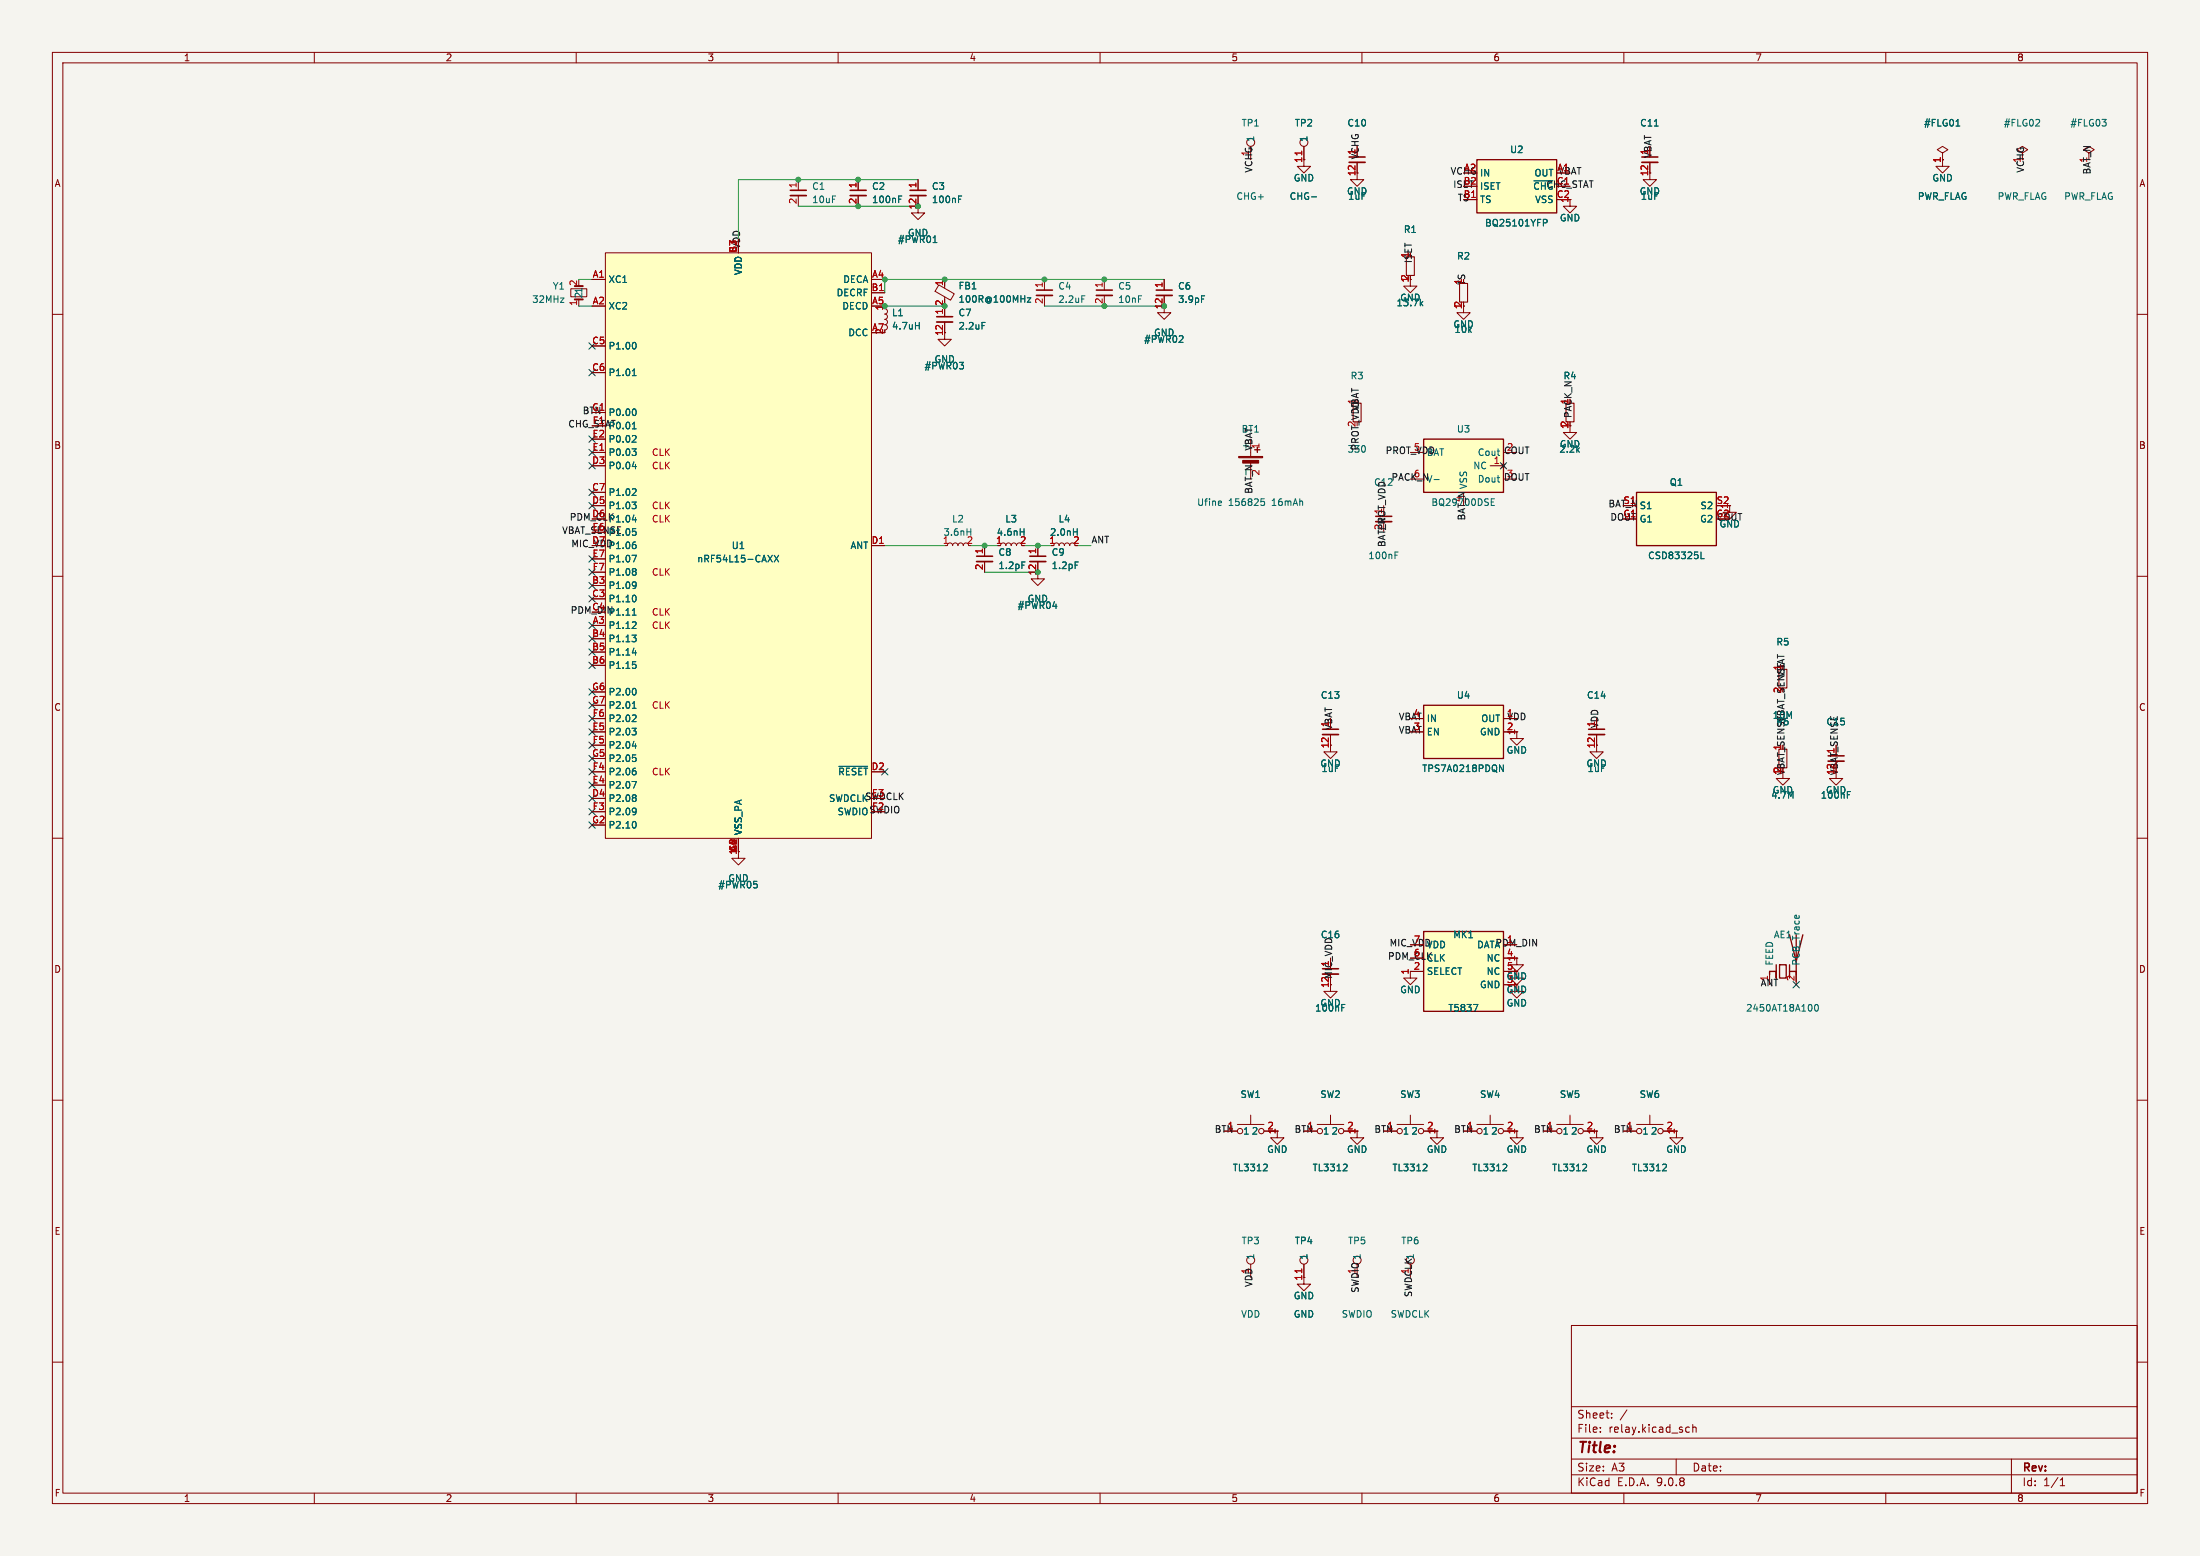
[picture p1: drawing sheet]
<svg xmlns="http://www.w3.org/2000/svg" width="420mm" height="297mm" viewBox="0 0 420 297" stroke-linecap="round" stroke-linejoin="round" font-family="sans-serif">
<path d="M0 0h420v297h-420z" fill="#f5f4ef" stroke="#f5f4ef" stroke-width=".19"/>
<g fill="none" stroke="#840000" stroke-width=".19">
<path d="M10 10h400v277h-400zM12 12h396v273h-396zM60 10v2M110 10v2M160 10v2M210 10v2M260 10v2M310 10v2M360 10v2M10 60h2M408 60h2M10 110h2"/>
<path d="M408 110h2M10 160h2M408 160h2M269.2 185.4v1.3h1.3l-1.3 1.3-1.2-1.3h1.2M289.6 185.4v1.3h1.2l-1.2 1.3-1.3-1.3h1.3M10 210h2M408 210h2M300 253h108v32h-108zM10 260h2M300 278.5h108M300 274.5h108M300 268.5h108"/>
<path d="M305.5 273.2v.2M305.5 272.5v.1M307.7 270.5v.2M307.7 269.8v.1M310.6 269.1l-1.3 1.9M320 278.5v3M321.9 273.3h.6M321.9 272.5h.6M323.2 272.5l.2-.1 .3 .1 .1 .9M323.2 271.9v1.5M384 278.5v6.5M408 260h2"/>
<path d="M60 285v2M110 285v2M160 285v2M210 285v2M260 285v2M300 281.5h108M310 285v2M360 285v2M393.3 283.6h.9M393.3 282.5l.4-.4v1.5"/>
</g>
<path d="M271.8 177.8h15.2v15.2h-15.2z" fill="#ffffc2"/>
<path d="M240 85.3v1.1M271.8 177.8h15.2v15.2h-15.2zM341.6 178.4l1.3 5.1 1.3-5.1M342.9 178.4v8.9M339.1 184.2v2.5v-1.3h-1.3v.7M339.7 184.2h1.3v2.5h-1.3zM341.6 185.4h1.3M341.6 184.2v2.5" fill="none" stroke="#840000" stroke-width=".25"/>
<g fill="none" stroke="#840000" stroke-width=".19">
<path d="M315 31v3.3h1.2l-1.2 1.3-1.3-1.3h1.3M238.8 86.4v.7M238.8 88.1v.8M299.7 81.3v1.3h1.3l-1.3 1.2-1.3-1.2h1.3M330.2 96.5v1.3h1.3l-1.3 1.3-1.3-1.3h1.3M180.8 104.1l.2-.3 .4-.2 .3 .2 .2 .3 .1-.3 .2-.1h.5l.2 .4 .2-.3 .4-.2 .3 .2 .1 .3M188 104.1v2.1M188 107.2v2M191 104.1l.2-.3 .3-.2 .4 .2 .1 .3 .1-.3 .3-.1h.4l.2 .4 .2-.3 .4-.2 .3 .2 .2 .3M198.1 107.2v3.3h1.3l-1.3 1.3-1.3-1.3h1.3M198.1 104.1v2.1M289.6 139.7v1.3h1.2l-1.2 1.2-1.3-1.2h1.3"/>
<path d="M304.8 142.2v1.3h1.3l-1.3 1.3-1.3-1.3h1.3M340.4 147.3v1.3h1.2l-1.2 1.3-1.3-1.3h1.3M350.5 147.3v1.3h1.3l-1.3 1.3-1.3-1.3h1.3M254 185.9v3.3h1.3l-1.3 1.3-1.3-1.3h1.3M269.2 185.4h2.6M287 182.9h2.6v1.3h1.2l-1.2 1.2-1.3-1.2h1.3M289.6 188v1.2h1.2l-1.2 1.3-1.3-1.3h1.3M337.8 185.4v2.6M342.9 185.4v2.6M233.7 215.9h2.5M236.2 214.6h5.1M238.8 212.9v1.7"/>
<path d="M241.3 215.9h2.5v1.3h1.3l-1.3 1.2-1.2-1.2h1.2M248.9 215.9h2.6M251.5 214.6h5M254 212.9v1.7M256.5 215.9h2.6v1.3h1.2l-1.2 1.2-1.3-1.2h1.3M264.2 215.9h2.5M266.7 214.6h5.1M269.2 212.9v1.7M271.8 215.9h2.5v1.3h1.3l-1.3 1.2-1.3-1.2h1.3M279.4 215.9h2.5M281.9 214.6h5.1M284.5 212.9v1.7"/>
<path d="M287 215.9h2.6v1.3h1.2l-1.2 1.2-1.3-1.2h1.3M294.6 215.9h2.6M297.2 214.6h5.1M299.7 212.9v1.7M302.3 215.9h2.5v1.3h1.3l-1.3 1.2-1.3-1.2h1.3M320 215.9v1.3h1.3l-1.3 1.2-1.2-1.2h1.2M238.8 241.3v2.5M248.9 241.3v3.8h1.3l-1.3 1.3-1.3-1.3h1.3"/>
<circle cx="236.7" cy="215.9" r=".51"/>
<circle cx="240.8" cy="215.9" r=".51"/>
<circle cx="252" cy="215.9" r=".51"/>
<circle cx="256" cy="215.9" r=".51"/>
<circle cx="267.2" cy="215.9" r=".51"/>
<circle cx="271.3" cy="215.9" r=".51"/>
<circle cx="282.4" cy="215.9" r=".51"/>
<circle cx="286.5" cy="215.9" r=".51"/>
<circle cx="297.7" cy="215.9" r=".51"/>
<circle cx="301.8" cy="215.9" r=".51"/>
<circle cx="238.8" cy="240.5" r=".76"/>
<circle cx="248.9" cy="240.5" r=".76"/>
</g>
<g fill="none" stroke="#006464" stroke-width=".19">
<path d="M315.8 24.1h.8M233 95.6l.2 .3-.6 .2M233.1 96.4l-.1 .1M240.8 95.2h.6M240.9 95.7h.3l.2 .2-.1 .5-.4 .1M184.6 101.5h.7M185.3 100.9v1.3M194.8 101.5h.7M195.1 107.3h.6M195.5 100.9v1.3M205.2 107.3h.7M352.7 151.7h.4"/>
<path d="M352.7 151.1h.6M342.7 174.7h.2l.2 .6M256.1 191.7h.7M256.1 192.3h.5M281.3 191.7h.8l-.5 1.3M346.6 191.8l.1-.1a.68 .68 0 0 1 .5 .7 .68 .68 0 0 1-.5 .6 .84 .84 0 0 1-.1-1.2zM241.7 222.2l.2 .3v.3l-.8 .7h.8M256.9 222.2l.3 .3-.1 .3-.7 .7h.8M272.2 222.2l.2 .3v.3l-.8 .7h.8M287.4 222.2l.3 .3-.1 .3-.7 .7h.8M302.7 222.2l.2 .3-.1 .3-.7 .7h.8"/>
</g>
<path d="M313.4 30h3.1M186.4 106.2h3.1M196.6 106.2h3M349 144.3h3M252.5 184.9h3" fill="none" stroke="#840000" stroke-width=".3"/>
<path d="M313.4 31h3.1M186.4 107.2h3.1M196.6 107.2h3M349 145.3h3M252.5 185.9h3" fill="none" stroke="#840000" stroke-width=".33"/>
<g fill="#840000" stroke="#840000" stroke-width=".19">
<path d="M236.5 87.1h4.5v.3h-4.5z"/>
<path d="M237.2 87.9h3.1v.5h-3.1z"/>
</g>
<path d="M258.3 77h1.5v3.5h-1.5zM299 77h1.5v3.5h-1.5zM339.6 127.8h1.5v3.5h-1.5z" fill="none" stroke="#840000" stroke-width=".2"/>
<path d="M312.4 94h15.3v10.1h-15.3z" fill="#ffffc2"/>
<path d="M312.4 94h15.3v10.1h-15.3z" fill="none" stroke="#840000" stroke-width=".25"/>
<path d="M229.4 56.5h.6M324.7 106.6h.6" fill="none" stroke="#006464" stroke-width=".19"/>
<path d="M220.7 55.4h3.1" fill="none" stroke="#840000" stroke-width=".3"/>
<path d="M220.7 56.4h3.1" fill="none" stroke="#840000" stroke-width=".33"/>
<path d="M222.2 53.3v2.1M222.2 56.4v2" fill="none" stroke="#840000" stroke-width=".19"/>
<path d="M271.8 83.8h15.2v10.2h-15.2z" fill="#ffffc2"/>
<path d="M271.8 83.8h15.2v10.2h-15.2z" fill="none" stroke="#840000" stroke-width=".25"/>
<path d="M273.8 91.5h.9M284.7 95.8h.4M284.7 96.5h.6M284.7 95.2h.6" fill="none" stroke="#006464" stroke-width=".19"/>
<path d="M284.5 88.9h2.5M286.6 88.5l.8 .8M287.4 88.5l-.8 .8" fill="none" stroke="#840000" stroke-width=".19"/>
<path d="M271.8 134.6h15.2v10.2h-15.2z" fill="#ffffc2"/>
<path d="M271.8 134.6h15.2v10.2h-15.2z" fill="none" stroke="#840000" stroke-width=".25"/>
<g fill="none" stroke="#840000" stroke-width=".19">
<path d="M248.9 27.9v3.9h1.3l-1.3 1.2-1.3-1.2h1.3M259.1 31v3.3h1.2l-1.2 1.3-1.3-1.3h1.3M299.7 38.1v1.3h1.3l-1.3 1.2-1.3-1.2h1.3M370.8 29.2l1.1-.6-1.1-.7-1 .7 1 .6v2.6h1.3l-1.3 1.2-1.2-1.2h1.2M210.8 53.3v2.1M210.8 56.4v2M222.2 58.4v1.3h1.3l-1.3 1.3-1.2-1.3h1.2M269.2 53.3v1.3h1.3l-1.3 1.3-1.2-1.3h1.2M279.4 58.4v1.3h1.3l-1.3 1.3-1.3-1.3h1.3M287 137.2h2.6M287 139.7h2.6M304.8 140.2v2"/>
<path d="M309.9 215.9h2.5M312.4 214.6h5.1M315 212.9v1.7M317.5 215.9h2.5"/>
<circle cx="248.9" cy="27.2" r=".76"/>
<circle cx="312.9" cy="215.9" r=".51"/>
<circle cx="317" cy="215.9" r=".51"/>
</g>
<path d="M250.4 37.6h.9M373.4 24.1h.7M388.6 24.1h.8M389.3 22.9v.4M271.3 57.9l.3 .5M286.3 146l.7 1.3v-1.3M317.9 222.2l.2 .3v.3l-.8 .7h.8" fill="none" stroke="#006464" stroke-width=".19"/>
<path d="M257.6 30h3M209.3 55.4h3M303.3 139.2h3" fill="none" stroke="#840000" stroke-width=".3"/>
<path d="M257.6 31h3M209.3 56.4h3M303.3 140.2h3" fill="none" stroke="#840000" stroke-width=".33"/>
<path d="M268.5 49h1.5v3.6h-1.5zM278.6 54.1h1.6v3.6h-1.6z" fill="none" stroke="#840000" stroke-width=".2"/>
<path d="M281.9 30.5h15.3v10.1h-15.3z" fill="#ffffc2"/>
<path d="M281.9 30.5h15.3v10.1h-15.3z" fill="none" stroke="#840000" stroke-width=".25"/>
<g fill="none" stroke="#840000" stroke-width=".19">
<path d="M152.4 34.3v2M152.4 37.3v2.1M163.8 34.3v2M163.8 37.3v2.1M175.3 37.3v3.3h1.2l-1.2 1.3-1.3-1.3h1.3M175.3 34.3v2M279.4 38.1h2.5M109 55.1h3v1.5h-3zM110.5 57.2v1.2M168.9 58.9l.4 .2 .1 .3-.1 .4-.4 .2 .5 .3-.1 .4-.4 .3 .4 .1 .1 .4-.1 .3-.4 .2 .4 .2 .1 .5-.5 .3M179.2 54.4l3 1.7-.7 1.2-3-1.7zM180.3 53.3v1.3"/>
<path d="M180.3 56.7v.5M180.3 58.4v2.1M199.4 53.3v2.1M199.4 56.4v2M180.3 61.5v3.3h1.3l-1.3 1.2-1.2-1.2h1.2M254 142.2v1.3h1.3l-1.3 1.3-1.3-1.3h1.3"/>
</g>
<path d="M171.6 38h.4M171.6 37.4h.6M183 38h.4M183 37.4h.6M292.8 34.5h3.6M178.1 46.3h.8M196.1 56.8h.7l-.7 .9h.7M206.5 56.5h.6M294.6 41.9h.5l.3 .2-.2 .4h-.6M174.8 62.1h.7M175.5 61.5v1.3M187.5 61.5h.6" fill="none" stroke="#006464" stroke-width=".19"/>
<path d="M150.9 36.3h3M162.3 36.3h3.1M173.7 36.3h3.1M197.9 55.4h3M178.8 60.5h3.1" fill="none" stroke="#840000" stroke-width=".3"/>
<path d="M150.9 37.3h3M162.3 37.3h3.1M173.7 37.3h3.1M197.9 56.4h3M178.8 61.5h3.1" fill="none" stroke="#840000" stroke-width=".33"/>
<path d="M339.6 143h1.5v3.6h-1.5z" fill="none" stroke="#840000" stroke-width=".2"/>
<path d="M109.7 54.6h1.6" fill="none" stroke="#840000" stroke-width=".38"/>
<path d="M115.6 48.3h50.8v111.7h-50.8z" fill="#ffffc2"/>
<g fill="none" stroke="#840000" stroke-width=".19">
<path d="M163.8 34.3v2M163.8 37.3v2.1M175.3 34.3v2M175.3 37.3v2.1M248.9 27.9v2.6M259.1 31v2M279.4 38.1h2.5M315 31v2M113 53.3h2.6M115.6 48.3h50.8v111.7h-50.8zM166.4 55.9h2.5M180.3 53.3v1.3"/>
<path d="M180.3 58.4v2.1M222.2 53.3v2.1M222.2 56.4v2M180.3 61.5v2M113 86.4h2.6M166.4 104.1h2.5M188 104.1v2.1M188 107.2v2M198.1 104.1v2.1M198.1 107.2v2M201.2 104.1l.1-.3 .4-.2 .3 .2 .2 .3 .1-.3 .3-.1h.4l.2 .4 .2-.3 .4-.2 .3 .2 .1 .3M287 137.2h2.6"/>
<path d="M287 139.7h2.6M254 140.2v2M304.8 140.2v2M141 162.6v1.2h1.2l-1.2 1.3-1.3-1.3h1.3M254 185.9v2.1M269.2 185.4h2.6M287 182.9h2.6M233.7 215.9h2.5M241.3 215.9h2.5M248.9 215.9h2.6M256.5 215.9h2.6M264.2 215.9h2.5"/>
<path d="M271.8 215.9h2.5M279.4 215.9h2.5M287 215.9h2.6M294.6 215.9h2.6M302.3 215.9h2.5M309.9 215.9h2.5M317.5 215.9h2.5M248.9 241.3v2.5"/>
</g>
<g fill="none" stroke="#006464" stroke-width=".19">
<path d="M171.6 38h.4M171.6 37.4h.6M183 38h.4M183 37.4h.6M250.4 37.6h.9M292.8 34.5h3.6M315.8 24.1h.8M373.4 24.1h.7M178.1 46.3h.8M196.1 56.8h.7l-.7 .9h.7M229.4 56.5h.6M271.3 57.9l.3 .5"/>
<path d="M294.6 41.9h.5l.3 .2-.2 .4h-.6M120.7 71.7h.7M121 70.6l.1-.2v1.3M121.1 65.3a.79 .79 0 0 1 0 1.3M121.1 78a.79 .79 0 0 1 0 1.3M174.8 62.1h.7M175.5 61.5v1.3M187.5 61.5h.6M120.7 85.7h.7l-.4 .5M120.7 95.8h.7l-.4 .5M120.7 81.9h.7M120.7 89.1h.8"/>
<path d="M120.7 99.2h.8M121 80.8l.1-.2v1.3M121.2 83.1l.2 .3v.3l-.7 .7h.7M121.2 86.2l.2 .2v.3l-.2 .2M121.2 93.3l.2 .2v.3l-.7 .8h.7M121.2 96.3l.2 .3v.3l-.2 .2M121.3 88.6v.9M121.3 98.8v.8M120.7 106h.8l-.5 1.3M120.7 117.4h.7M120.8 100.9h.6M121 116.3l.1-.2v1.3"/>
<path d="M121.1 103.4h.2M121.1 113.6a.79 .79 0 0 1 0 1.3M121.2 101.4l.2 .2v.3l-.2 .3M121.2 103.9l.2 .3v.3l-.2 .2M121.2 108.5l.2 .3-.2 .3 .2 .2v.3l-.2 .2M121.2 111.1l.2 .2a.94 .94 0 0 1-.2 1M121.2 118.7l.2 .2v.3l-.7 .8h.7M121.4 111.6l-.2 .3M146.6 106l.8 1.3M147.4 106l-.8 1.3M147.8 106l.9 1.3M148.7 106l-.9 1.3"/>
<path d="M194.8 101.5h.7M195.1 107.3h.6M195.5 100.9v1.3M204.9 101.5h.7M205.2 107.3h.7M205.6 100.9v1.3M266.3 106h.4M266.3 105.4h.6M324.7 106.6h.6M120.7 121.2h.7l-.4 .5M120.7 139h.7l-.4 .5M120.7 124.6h.8"/>
<path d="M120.7 135.2h.7M120.8 126.3h.6M121 134.1l.1-.2v1.3M121.1 131.4a.79 .79 0 0 1 0 1.3M121.2 121.7l.2 .3v.3l-.2 .2M121.2 126.8l.2 .2v.3l-.2 .3M121.2 136.5l.2 .2v.3l-.7 .7h.7M121.2 139.5l.2 .2v.3l-.2 .3M121.3 124.2v.8M120.7 149.2h.8l-.5 1.2M120.7 142.4h.8M120.8 144.1h.6"/>
<path d="M121.1 146.6h.2M121.1 156.8a.79 .79 0 0 1 0 1.3M121.2 144.6l.2 .2v.3l-.2 .3M121.2 147.1l.2 .3v.3l-.2 .2M121.2 151.7l.2 .3-.2 .3 .2 .2v.2l-.2 .3M121.2 154.2l.2 .3a.94 .94 0 0 1-.2 1M121.3 142v.8M121.4 154.8l-.2 .2M160.1 146.3h5.5M286.3 146l.7 1.3v-1.3M352.7 151.7h.4M352.7 151.1h.6"/>
<path d="M256.1 191.7h.7M256.1 192.3h.5M281.3 191.7h.8l-.5 1.3M241.7 222.2l.2 .3v.3l-.8 .7h.8M256.9 222.2l.3 .3-.1 .3-.7 .7h.8M272.2 222.2l.2 .3v.3l-.8 .7h.8M287.4 222.2l.3 .3-.1 .3-.7 .7h.8M302.7 222.2l.2 .3-.1 .3-.7 .7h.8M317.9 222.2l.2 .3v.3l-.8 .7h.8"/>
</g>
<path d="M262.6 98.6h3.1M252.5 139.2h3" fill="none" stroke="#840000" stroke-width=".3"/>
<path d="M262.6 99.6h3.1M252.5 140.2h3" fill="none" stroke="#840000" stroke-width=".33"/>
<path d="M339.3 130.3v.6M339.3 133.5v.7M339.3 133.9h1.3M339.9 130.5v.4M340.2 134.6v.6M340.6 134.5l-1.3 .4 1.3 .4M340.6 130.3v.6M340.7 132.4v1" fill="none" stroke="#0f0f0f" stroke-width=".19"/>
<path d="M152.4 39.4h22.9M175.3 34.3h-34.3v11.4M110.5 53.3h2.5M110.5 58.4h2.5M168.9 58.4h11.4M199.4 58.4h22.8M222.2 53.3h-53.3v2.6M168.9 104.1h11.4M185.4 104.1h5.1M188 109.2h10.1M195.6 104.1h5.1M205.7 104.1h2.6" fill="none" stroke="#009600" stroke-width=".19"/>
<g fill="none" stroke="#000084" stroke-width=".19">
<path d="M112.4 65.4l1.2 1.2M112.4 70.5l1.2 1.2M113.6 65.4l-1.2 1.2M113.6 70.5l-1.2 1.2M112.4 83.2l1.2 1.2M112.4 95.9l1.2 1.2M112.4 93.4l1.2 1.2M112.4 88.3l1.2 1.2M112.4 85.8l1.2 1.2M113.6 83.2l-1.2 1.2M113.6 95.9l-1.2 1.2M113.6 93.4l-1.2 1.2"/>
<path d="M113.6 88.3l-1.2 1.2M113.6 85.8l-1.2 1.2M286.4 88.3l1.2 1.2M287.6 88.3l-1.2 1.2M112.4 118.8l1.2 1.2M112.4 106.1l1.2 1.2M112.4 108.6l1.2 1.2M112.4 111.2l1.2 1.2M112.4 113.7l1.2 1.2M113.6 118.8l-1.2 1.2M113.6 106.1l-1.2 1.2M113.6 108.6l-1.2 1.2"/>
<path d="M113.6 111.2l-1.2 1.2M113.6 113.7l-1.2 1.2M112.4 131.5l1.2 1.2M112.4 126.4l1.2 1.2M112.4 123.9l1.2 1.2M112.4 121.3l1.2 1.2M112.4 134l1.2 1.2M112.4 136.6l1.2 1.2M112.4 139.1l1.2 1.2M113.6 131.5l-1.2 1.2M113.6 126.4l-1.2 1.2M113.6 123.9l-1.2 1.2"/>
<path d="M113.6 121.3l-1.2 1.2M113.6 134l-1.2 1.2M113.6 136.6l-1.2 1.2M113.6 139.1l-1.2 1.2M112.4 141.6l1.2 1.2M112.4 144.2l1.2 1.2M112.4 146.7l1.2 1.2M112.4 149.3l1.2 1.2M112.4 151.8l1.2 1.2M112.4 154.3l1.2 1.2M112.4 156.9l1.2 1.2M113.6 141.6l-1.2 1.2"/>
<path d="M113.6 144.2l-1.2 1.2M113.6 146.7l-1.2 1.2M113.6 149.3l-1.2 1.2M113.6 151.8l-1.2 1.2M113.6 154.3l-1.2 1.2M113.6 156.9l-1.2 1.2M168.3 146.7l1.2 1.2M169.5 146.7l-1.2 1.2M342.3 187.4l1.2 1.2M343.5 187.4l-1.2 1.2"/>
</g>
<g fill="#009600" stroke="#009600" stroke-width=".19">
<circle cx="180.3" cy="53.3" r=".46"/>
<circle cx="180.3" cy="58.4" r=".46"/>
<circle cx="163.8" cy="34.3" r=".46"/>
<circle cx="163.8" cy="39.4" r=".46"/>
<circle cx="168.9" cy="58.4" r=".46"/>
<circle cx="168.9" cy="53.3" r=".46"/>
<circle cx="175.3" cy="39.4" r=".46"/>
<circle cx="152.4" cy="34.3" r=".46"/>
<circle cx="222.2" cy="58.4" r=".46"/>
<circle cx="210.8" cy="58.4" r=".46"/>
<circle cx="198.1" cy="104.1" r=".46"/>
<circle cx="198.1" cy="109.2" r=".46"/>
<circle cx="188" cy="104.1" r=".46"/>
<circle cx="210.8" cy="53.3" r=".46"/>
<circle cx="199.4" cy="53.3" r=".46"/>
</g>
<text font-size="2.8" fill="#840000" x="301" y="277.9">Title:</text>
<g font-size="2.1" fill="#840000">
<text x="301" y="273.7">File:</text>
<text x="301" y="271">Sheet:</text>
<text x="307.1" y="273.7">relay.kicad_sch</text>
<text x="301" y="281.1">Size:</text>
<text x="307.6" y="281.1">A3</text>
<text x="323" y="281.1">Date:</text>
<text x="386" y="281.3">Rev:</text>
<text x="301" y="283.9">KiCad</text>
<text x="308.7" y="283.9">E.D.A.</text>
<text x="316.3" y="283.9">9.0.8</text>
<text x="386" y="283.9">Id:</text>
<text x="390.1" y="283.9">1/1</text>
</g>
<g font-size="1.8" fill="#840000">
<text x="35" y="11.9">1</text>
<text x="85" y="11.9">2</text>
<text x="135" y="11.9">3</text>
<text x="185" y="11.9">4</text>
<text x="235" y="11.9">5</text>
<text x="285" y="11.9">6</text>
<text x="335" y="11.9">7</text>
<text x="385" y="11.9">8</text>
<text x="10.3" y="35.9">A</text>
<text x="259.6" y="30.5" transform="rotate(-90 259.6 30.5)">VCHG</text>
<text x="297.4" y="33.5">VBAT</text>
<text x="315.5" y="30.2" transform="rotate(-90 315.5 30.2)">VBAT</text>
<text x="408.3" y="35.9">A</text>
<text x="295.1" y="36.1">CHG_STAT</text>
<text x="108.4" y="81.8">CHG_STAT</text>
<text x="10.3" y="85.9">B</text>
<text x="408.2" y="85.9">B</text>
<text x="307" y="97">BAT_N</text>
<text x="10.3" y="135.9">C</text>
<text x="266.9" y="137.7">VBAT</text>
<text x="408.2" y="135.9">C</text>
<text x="254.5" y="139.5" transform="rotate(-90 254.5 139.5)">VBAT</text>
<text x="266.9" y="140.2">VBAT</text>
<text x="305.3" y="139.1" transform="rotate(-90 305.3 139.1)">VDD</text>
<text x="351" y="148.1" transform="rotate(-90 351 148.1)">VBAT_SENSE</text>
<text x="10.3" y="185.9">D</text>
<text x="264.9" y="183.4">PDM_CLK</text>
<text x="265.2" y="180.9">MIC_VDD</text>
<text x="285.4" y="180.9">PDM_DIN</text>
<text x="408.2" y="185.9">D</text>
<text x="254.5" y="186.9" transform="rotate(-90 254.5 186.9)">MIC_VDD</text>
<text x="287.5" y="189.8">GND</text>
<text x="10.3" y="235.9">E</text>
<text x="408.3" y="235.9">E</text>
<text x="10.3" y="285.9">F</text>
<text x="35" y="286.9">1</text>
<text x="85" y="286.9">2</text>
<text x="135" y="286.9">3</text>
<text x="185" y="286.9">4</text>
<text x="235" y="286.9">5</text>
<text x="285" y="286.9">6</text>
<text x="335" y="286.9">7</text>
<text x="385" y="286.9">8</text>
<text x="408.3" y="285.9">F</text>
</g>
<g font-size="1.8" fill="#006464">
<text x="236.9" y="24.3">TP1</text>
<text x="247.1" y="24.3">TP2</text>
<text x="249.8" y="27.2" transform="rotate(-90 249.8 27.2)">1</text>
<text x="257.1" y="24.3">C10</text>
<text x="288.2" y="29.4">U2</text>
<text x="313" y="24.3">C11</text>
<text x="367.2" y="24.3">#FLG01</text>
<text x="382.4" y="24.3">#FLG02</text>
<text x="395.1" y="24.3">#FLG03</text>
<text x="246.9" y="34.8">GND</text>
<text x="282.4" y="33.9">IN</text>
<text x="292.8" y="33.9">OUT</text>
<text x="368.8" y="34.8">GND</text>
<text x="154.9" y="36.4">C1</text>
<text x="154.9" y="39">10uF</text>
<text x="166.4" y="36.4">C2</text>
<text x="166.4" y="39">100nF</text>
<text x="177.8" y="36.4">C3</text>
<text x="177.8" y="39">100nF</text>
<text x="235.9" y="38.3">CHG+</text>
<text x="246.1" y="38.3">CHG-</text>
<text x="257" y="37.4">GND</text>
<text x="257.3" y="38.3">1uF</text>
<text x="282.4" y="36.4">ISET</text>
<text x="282.4" y="39">TS</text>
<text x="292.6" y="36.4">~{CHG}</text>
<text x="293" y="39">VSS</text>
<text x="312.9" y="37.4">GND</text>
<text x="313.1" y="38.3">1uF</text>
<text x="366" y="38.3">PWR_FLAG</text>
<text x="381.3" y="38.3">PWR_FLAG</text>
<text x="394" y="38.3">PWR_FLAG</text>
<text x="171.3" y="46.6">#PWR01</text>
<text x="173.2" y="45.3">GND</text>
<text x="267.9" y="44.7">R1</text>
<text x="283.4" y="43.4">BQ25101YFP</text>
<text x="297.7" y="42.5">GND</text>
<text x="141.8" y="52.6" transform="rotate(-90 141.8 52.6)">VDD</text>
<text x="278.1" y="49.7">R2</text>
<text x="101.5" y="58">32MHz</text>
<text x="105.4" y="55.5">Y1</text>
<text x="111.4" y="57" transform="rotate(-90 111.4 57)">21</text>
<text x="116.1" y="54.2">XC1</text>
<text x="116.1" y="59.3">XC2</text>
<text x="159.6" y="56.7">DECRF</text>
<text x="160.7" y="59.3">DECD</text>
<text x="160.9" y="54.2">DECA</text>
<text x="182.9" y="55.4">FB1</text>
<text x="182.9" y="58">100R@100MHz</text>
<text x="201.9" y="55.5">C4</text>
<text x="201.9" y="58">2.2uF</text>
<text x="213.4" y="55.5">C5</text>
<text x="213.4" y="58">10nF</text>
<text x="224.8" y="55.5">C6</text>
<text x="224.8" y="58">3.9pF</text>
<text x="266.5" y="58.7">13.7k</text>
<text x="267.2" y="57.7">GND</text>
<text x="161.8" y="64.4">DCC</text>
<text x="170.2" y="63.1">4.7uH</text>
<text x="170.2" y="60.6">L1</text>
<text x="182.9" y="60.6">C7</text>
<text x="182.9" y="63.1">2.2uF</text>
<text x="218.3" y="65.6">#PWR02</text>
<text x="220.2" y="64.4">GND</text>
<text x="277.4" y="62.8">GND</text>
<text x="277.6" y="63.7">10k</text>
<text x="116.1" y="66.9">P1.00</text>
<text x="116.1" y="72">P1.01</text>
<text x="176.4" y="70.7">#PWR03</text>
<text x="178.3" y="69.4">GND</text>
<text x="257.7" y="72.6">R3</text>
<text x="298.4" y="72.6">R4</text>
<text x="116.1" y="79.6">P0.00</text>
<text x="116.1" y="82.1">P0.01</text>
<text x="278" y="82.8">U3</text>
<text x="116.1" y="84.7">P0.02</text>
<text x="116.1" y="87.2">P0.03</text>
<text x="116.1" y="89.8">P0.04</text>
<text x="281.2" y="89.8">NC</text>
<text x="282" y="87.2">Cout</text>
<text x="285" y="88.6">1</text>
<text x="297.6" y="86.6">2.2k</text>
<text x="297.7" y="85.6">GND</text>
<text x="116.1" y="94.8">P1.02</text>
<text x="282" y="92.3">Dout</text>
<text x="318.7" y="92.9">Q1</text>
<text x="116.1" y="97.4">P1.03</text>
<text x="116.1" y="99.9">P1.04</text>
<text x="181.7" y="99.9">L2</text>
<text x="191.8" y="99.9">L3</text>
<text x="202" y="99.9">L4</text>
<text x="228.4" y="96.8">Ufine</text>
<text x="234.5" y="96.8">156825</text>
<text x="242.9" y="96.8">16mAh</text>
<text x="273.2" y="96.8">BQ29700DSE</text>
<text x="312.9" y="97.4">S1</text>
<text x="312.9" y="99.9">G1</text>
<text x="324.5" y="99.9">G2</text>
<text x="324.5" y="97.4">S2</text>
<text x="327.6" y="98.8">G2</text>
<text x="328.2" y="100.9">GND</text>
<text x="116.1" y="102.5">P1.05</text>
<text x="116.1" y="105">P1.06</text>
<text x="116.1" y="107.5">P1.07</text>
<text x="133" y="107.5">nRF54L15-CAXX</text>
<text x="139.6" y="105">U1</text>
<text x="162.3" y="105">ANT</text>
<text x="179.9" y="103.9">1</text>
<text x="180" y="102.5">3.6nH</text>
<text x="190.2" y="102.5">4.6nH</text>
<text x="190.5" y="106.3">C8</text>
<text x="200.3" y="102.5">2.0nH</text>
<text x="200.7" y="106.3">C9</text>
<text x="261.1" y="106.9">100nF</text>
<text x="314.5" y="106.9">CSD83325L</text>
<text x="116.1" y="110.1">P1.08</text>
<text x="116.1" y="112.6">P1.09</text>
<text x="190.5" y="108.8">1.2pF</text>
<text x="200.7" y="108.8">1.2pF</text>
<text x="116.1" y="115.2">P1.10</text>
<text x="116.1" y="117.7">P1.11</text>
<text x="194.2" y="116.4">#PWR04</text>
<text x="196.1" y="115.2">GND</text>
<text x="116.1" y="120.2">P1.12</text>
<text x="116.1" y="122.8">P1.13</text>
<text x="116.1" y="125.3">P1.14</text>
<text x="339" y="123.4">R5</text>
<text x="116.1" y="127.9">P1.15</text>
<text x="116.1" y="132.9">P2.00</text>
<text x="116.1" y="135.5">P2.01</text>
<text x="252.1" y="133.6">C13</text>
<text x="278" y="133.6">U4</text>
<text x="302.9" y="133.6">C14</text>
<text x="338.3" y="137.4">10M</text>
<text x="116.1" y="138">P2.02</text>
<text x="116.1" y="140.6">P2.03</text>
<text x="116.1" y="143.1">P2.04</text>
<text x="272.3" y="138">IN</text>
<text x="272.3" y="140.6">EN</text>
<text x="282.4" y="140.6">GND</text>
<text x="282.7" y="138">OUT</text>
<text x="339" y="138.6">R6</text>
<text x="348.6" y="138.6">C15</text>
<text x="116.1" y="145.6">P2.05</text>
<text x="116.1" y="148.2">P2.06</text>
<text x="159.9" y="148.2">~{RESET}</text>
<text x="252" y="146.6">GND</text>
<text x="252.2" y="147.6">1uF</text>
<text x="271.4" y="147.6">TPS7A0218PDQN</text>
<text x="287.5" y="144.1">GND</text>
<text x="302.8" y="146.6">GND</text>
<text x="303" y="147.6">1uF</text>
<text x="116.1" y="150.7">P2.07</text>
<text x="116.1" y="153.3">P2.08</text>
<text x="116.1" y="155.8">P2.09</text>
<text x="158.2" y="153.3">SWDCLK</text>
<text x="159.8" y="155.8">SWDIO</text>
<text x="338" y="152.6">4.7M</text>
<text x="338.3" y="151.7">GND</text>
<text x="347.5" y="152.6">100nF</text>
<text x="348.5" y="151.7">GND</text>
<text x="116.1" y="158.3">P2.10</text>
<text x="141.8" y="159.5" transform="rotate(-90 141.8 159.5)">VSS_PA</text>
<text x="137" y="169.8">#PWR05</text>
<text x="138.9" y="168.5">GND</text>
<text x="252.1" y="179.3">C16</text>
<text x="277.3" y="179.3">MK1</text>
<text x="338.5" y="179.3">AE1</text>
<text x="272.3" y="181.2">VDD</text>
<text x="272.3" y="183.7">CLK</text>
<text x="281.9" y="181.2">DATA</text>
<text x="283.7" y="183.7">NC</text>
<text x="338.7" y="184.4" transform="rotate(-90 338.7 184.4)">FEED</text>
<text x="343.8" y="184.4" transform="rotate(-90 343.8 184.4)">PCB_Trace</text>
<text x="267.2" y="189.8">GND</text>
<text x="272.3" y="186.3">SELECT</text>
<text x="282.4" y="188.8">GND</text>
<text x="283.7" y="186.3">NC</text>
<text x="287.5" y="187.2">GND</text>
<text x="287.6" y="187.7">3</text>
<text x="289.3" y="186.1" transform="rotate(-90 289.3 186.1)">1</text>
<text x="251" y="193.3">100nF</text>
<text x="252" y="192.3">GND</text>
<text x="276.4" y="193.3">T5837</text>
<text x="287.5" y="192.3">GND</text>
<text x="333.2" y="193.3">2450AT18A100</text>
<text x="236.7" y="209.8">SW1</text>
<text x="252" y="209.8">SW2</text>
<text x="267.2" y="209.8">SW3</text>
<text x="282.4" y="209.8">SW4</text>
<text x="297.7" y="209.8">SW5</text>
<text x="312.9" y="209.8">SW6</text>
<text x="237.2" y="216.8">1</text>
<text x="238.9" y="216.8">2</text>
<text x="241.8" y="220.3">GND</text>
<text x="252.5" y="216.8">1</text>
<text x="254.1" y="216.8">2</text>
<text x="257" y="220.3">GND</text>
<text x="267.7" y="216.8">1</text>
<text x="269.4" y="216.8">2</text>
<text x="272.3" y="220.3">GND</text>
<text x="283" y="216.8">1</text>
<text x="284.6" y="216.8">2</text>
<text x="287.5" y="220.3">GND</text>
<text x="298.2" y="216.8">1</text>
<text x="299.8" y="216.8">2</text>
<text x="302.8" y="220.3">GND</text>
<text x="313.4" y="216.8">1</text>
<text x="315.1" y="216.8">2</text>
<text x="318" y="220.3">GND</text>
<text x="235.2" y="223.8">TL3312</text>
<text x="250.5" y="223.8">TL3312</text>
<text x="265.7" y="223.8">TL3312</text>
<text x="281" y="223.8">TL3312</text>
<text x="296.2" y="223.8">TL3312</text>
<text x="311.4" y="223.8">TL3312</text>
<text x="236.9" y="237.7">TP3</text>
<text x="247.1" y="237.7">TP4</text>
<text x="257.3" y="237.7">TP5</text>
<text x="267.4" y="237.7">TP6</text>
<text x="239.6" y="240.5" transform="rotate(-90 239.6 240.5)">1</text>
<text x="249.8" y="240.5" transform="rotate(-90 249.8 240.5)">1</text>
<text x="236.8" y="251.7">VDD</text>
<text x="246.9" y="251.7">GND</text>
<text x="246.9" y="248.2">GND</text>
<text x="256" y="251.7">SWDIO</text>
<text x="265.4" y="251.7">SWDCLK</text>
</g>
<g font-size="1.8" fill="#0f0f0f">
<text x="238.5" y="29.9" transform="rotate(-90 238.5 29.9)">1</text>
<text x="239.3" y="33.1" transform="rotate(-90 239.3 33.1)">VCHG 1</text>
<text x="276.8" y="33.5">VCHG</text>
<text x="385.8" y="31.2" transform="rotate(-90 385.8 31.2)">1</text>
<text x="386.6" y="33.1" transform="rotate(-90 386.6 33.1)">VCHG</text>
<text x="398.5" y="31.2" transform="rotate(-90 398.5 31.2)">1</text>
<text x="399.3" y="33.4" transform="rotate(-90 399.3 33.4)">BAT_N</text>
<text x="277.3" y="36.1">ISET</text>
<text x="278.2" y="38.6">TS</text>
<text x="141.5" y="47.6" transform="rotate(-90 141.5 47.6)">VDD</text>
<text x="140.7" y="48.3" transform="rotate(-90 140.7 48.3)">G3</text>
<text x="269.8" y="50.3" transform="rotate(-90 269.8 50.3)">ISET</text>
<text x="279.9" y="54.5" transform="rotate(-90 279.9 54.5)">TS</text>
<text x="258.8" y="77.3" transform="rotate(-90 258.8 77.3)">1</text>
<text x="111.1" y="79.3">BTN</text>
<text x="236.9" y="82.8">BT1</text>
<text x="258.8" y="81.6" transform="rotate(-90 258.8 81.6)">2</text>
<text x="259.6" y="78.5" transform="rotate(-90 259.6 78.5)">VBAT</text>
<text x="300.2" y="79.9" transform="rotate(-90 300.2 79.9)">PACK_N</text>
<text x="238.5" y="86" transform="rotate(-90 238.5 86)">+</text>
<text x="239.3" y="86.1" transform="rotate(-90 239.3 86.1)">VBAT</text>
<text x="257.2" y="86.6">330</text>
<text x="259.6" y="86.1" transform="rotate(-90 259.6 86.1)">PROT_VDD</text>
<text x="264.4" y="86.9">PROT_VDD</text>
<text x="269.8" y="86.1">5</text>
<text x="272.3" y="87.2">BAT</text>
<text x="287" y="86.9">COUT</text>
<text x="287.6" y="86.1">2</text>
<text x="239.3" y="94.4" transform="rotate(-90 239.3 94.4)">BAT_N</text>
<text x="240.7" y="90.9" transform="rotate(-90 240.7 90.9)">2</text>
<text x="262.2" y="92.9">C12</text>
<text x="265.5" y="92">PACK_NV-</text>
<text x="269.8" y="91.2">6</text>
<text x="279.1" y="96" transform="rotate(-90 279.1 96)">4</text>
<text x="280.3" y="93.5" transform="rotate(-90 280.3 93.5)">VSS</text>
<text x="287" y="92">DOUT</text>
<text x="287.6" y="91.2">3</text>
<text x="108.7" y="99.6">PDM_CLK</text>
<text x="263.9" y="101.3" transform="rotate(-90 263.9 101.3)">2</text>
<text x="263.9" y="98.2" transform="rotate(-90 263.9 98.2)">1</text>
<text x="264.7" y="101.3" transform="rotate(-90 264.7 101.3)">PROT_VDD</text>
<text x="279.9" y="99.4" transform="rotate(-90 279.9 99.4)">BAT_N</text>
<text x="307.3" y="99.6">DOUT</text>
<text x="324.5" y="99.9">G2 COUT</text>
<text x="107.2" y="102.1">VBAT_SENSE</text>
<text x="109" y="104.7">MIC_VDD</text>
<text x="208.3" y="103.8">ANT</text>
<text x="264.7" y="104.5" transform="rotate(-90 264.7 104.5)">BAT_N</text>
<text x="108.8" y="117.4">PDM_DINP1.11</text>
<text x="340.9" y="129.3" transform="rotate(-90 340.9 129.3)">VBAT</text>
<text x="287.6" y="137.7">VDD</text>
<text x="340.9" y="148.1" transform="rotate(-90 340.9 148.1)">VBAT_SENSE</text>
<text x="158.2" y="153.3">SWDCLKSWDCLK</text>
<text x="159.8" y="155.8">SWDIOSWDIO</text>
<text x="336" y="188.5">ANT</text>
<text x="337.6" y="187.4" transform="rotate(-90 337.6 187.4)">1</text>
<text x="231.8" y="216.4">BTN</text>
<text x="247" y="216.4">BTN</text>
<text x="262.3" y="216.4">BTN</text>
<text x="277.5" y="216.4">BTN</text>
<text x="292.8" y="216.4">BTN</text>
<text x="308" y="216.4">BTN</text>
<text x="238.5" y="243.3" transform="rotate(-90 238.5 243.3)">1</text>
<text x="239.3" y="245.8" transform="rotate(-90 239.3 245.8)">VDD</text>
<text x="258.8" y="243.3" transform="rotate(-90 258.8 243.3)">1</text>
<text x="269" y="243.3" transform="rotate(-90 269 243.3)">1</text>
<text x="259.6" y="246.9" transform="rotate(-90 259.6 246.9)">SWDIO 1</text>
<text x="269.8" y="247.7" transform="rotate(-90 269.8 247.7)">SWDCLK1</text>
</g>
<g font-size="1.8" fill="#a90000">
<text x="258.8" y="29.7" transform="rotate(-90 258.8 29.7)">1</text>
<text x="314.7" y="29.7" transform="rotate(-90 314.7 29.7)">1</text>
<text x="248.7" y="31.2" transform="rotate(-90 248.7 31.2)">11</text>
<text x="258.8" y="33.7" transform="rotate(-90 258.8 33.7)">12</text>
<text x="279.3" y="35.3">B2</text>
<text x="279.4" y="32.8">A2</text>
<text x="297.1" y="35.3">C1</text>
<text x="297.2" y="32.8">A1</text>
<text x="314.7" y="33.7" transform="rotate(-90 314.7 33.7)">12</text>
<text x="370.6" y="31.2" transform="rotate(-90 370.6 31.2)">1</text>
<text x="152.1" y="39.1" transform="rotate(-90 152.1 39.1)">2</text>
<text x="152.1" y="36" transform="rotate(-90 152.1 36)">1</text>
<text x="163.6" y="39.1" transform="rotate(-90 163.6 39.1)">2</text>
<text x="163.6" y="36" transform="rotate(-90 163.6 36)">1</text>
<text x="175" y="40.1" transform="rotate(-90 175 40.1)">1</text>
<text x="175" y="39.1" transform="rotate(-90 175 39.1)">2</text>
<text x="175" y="36" transform="rotate(-90 175 36)">1</text>
<text x="279.3" y="37.8">B1</text>
<text x="297.1" y="37.8">C2</text>
<text x="299.5" y="38.8" transform="rotate(-90 299.5 38.8)">1</text>
<text x="113" y="53.1">A1</text>
<text x="140.7" y="48.3" transform="rotate(-90 140.7 48.3)">B7</text>
<text x="166.4" y="53.1">A4</text>
<text x="269" y="49.3" transform="rotate(-90 269 49.3)">1</text>
<text x="110.2" y="58.5" transform="rotate(-90 110.2 58.5)">1</text>
<text x="110.2" y="54.7" transform="rotate(-90 110.2 54.7)">2</text>
<text x="113" y="58.2">A2</text>
<text x="166.3" y="55.6">B1</text>
<text x="166.4" y="58.2">A5</text>
<text x="168.7" y="59.4" transform="rotate(-90 168.7 59.4)">1</text>
<text x="180.1" y="58.5" transform="rotate(-90 180.1 58.5)">2</text>
<text x="180.1" y="54.7" transform="rotate(-90 180.1 54.7)">1</text>
<text x="199.1" y="58.1" transform="rotate(-90 199.1 58.1)">2</text>
<text x="199.1" y="55.1" transform="rotate(-90 199.1 55.1)">1</text>
<text x="210.6" y="58.1" transform="rotate(-90 210.6 58.1)">2</text>
<text x="210.6" y="55.1" transform="rotate(-90 210.6 55.1)">1</text>
<text x="222" y="59.1" transform="rotate(-90 222 59.1)">1</text>
<text x="222" y="58.1" transform="rotate(-90 222 58.1)">2</text>
<text x="222" y="55.1" transform="rotate(-90 222 55.1)">1</text>
<text x="269" y="54" transform="rotate(-90 269 54)">12</text>
<text x="279.1" y="59.1" transform="rotate(-90 279.1 59.1)">12</text>
<text x="279.1" y="54.4" transform="rotate(-90 279.1 54.4)">1</text>
<text x="113" y="65.8">C5</text>
<text x="166.4" y="63.2">A7</text>
<text x="168.7" y="64" transform="rotate(-90 168.7 64)">2</text>
<text x="180.1" y="64.2" transform="rotate(-90 180.1 64.2)">12</text>
<text x="180.1" y="60.1" transform="rotate(-90 180.1 60.1)">1</text>
<text x="113" y="70.9">C6</text>
<text x="299.5" y="77.3" transform="rotate(-90 299.5 77.3)">1</text>
<text x="113" y="78.5">G1</text>
<text x="113" y="83.6">E2</text>
<text x="113" y="81">F1</text>
<text x="299.5" y="82" transform="rotate(-90 299.5 82)">12</text>
<text x="113" y="88.6">D3</text>
<text x="113" y="86.1">E1</text>
<text x="240.7" y="85.8" transform="rotate(-90 240.7 85.8)">1</text>
<text x="113" y="93.7">C7</text>
<text x="113" y="96.3">D5</text>
<text x="113" y="98.8">D6</text>
<text x="113" y="101.3">E6</text>
<text x="309.8" y="98.8">G1</text>
<text x="309.8" y="96.3">S1</text>
<text x="327.6" y="96.3">S2</text>
<text x="329.9" y="97.2" transform="rotate(-90 329.9 97.2)">1</text>
<text x="113" y="103.9">D7</text>
<text x="113" y="106.4">E7</text>
<text x="166.3" y="103.9">D1</text>
<text x="184.5" y="103.9">2</text>
<text x="187.7" y="105.9" transform="rotate(-90 187.7 105.9)">1</text>
<text x="190" y="103.9">1</text>
<text x="194.6" y="103.9">2</text>
<text x="197.9" y="105.9" transform="rotate(-90 197.9 105.9)">1</text>
<text x="200.2" y="103.9">1</text>
<text x="204.8" y="103.9">2</text>
<text x="113" y="111.5">B3</text>
<text x="113" y="109">F7</text>
<text x="187.7" y="108.9" transform="rotate(-90 187.7 108.9)">2</text>
<text x="197.9" y="109.9" transform="rotate(-90 197.9 109.9)">1</text>
<text x="197.9" y="108.9" transform="rotate(-90 197.9 108.9)">2</text>
<text x="113" y="114">C3</text>
<text x="113" y="116.6">C4</text>
<text x="113" y="119.1">A3</text>
<text x="113" y="121.7">B4</text>
<text x="113" y="124.2">B5</text>
<text x="113" y="126.7">B6</text>
<text x="113" y="131.8">G6</text>
<text x="340.1" y="128.1" transform="rotate(-90 340.1 128.1)">1</text>
<text x="113" y="134.4">G7</text>
<text x="113" y="136.9">F6</text>
<text x="269.8" y="136.9">4</text>
<text x="287.6" y="136.9">1</text>
<text x="340.1" y="132.4" transform="rotate(-90 340.1 132.4)">2</text>
<text x="113" y="139.4">E5</text>
<text x="113" y="142">F5</text>
<text x="253.7" y="142.9" transform="rotate(-90 253.7 142.9)">12</text>
<text x="253.7" y="138.9" transform="rotate(-90 253.7 138.9)">1</text>
<text x="269.8" y="139.4">3</text>
<text x="287.6" y="139.4">2</text>
<text x="289.3" y="140.4" transform="rotate(-90 289.3 140.4)">1</text>
<text x="304.5" y="142.9" transform="rotate(-90 304.5 142.9)">12</text>
<text x="304.5" y="138.9" transform="rotate(-90 304.5 138.9)">1</text>
<text x="340.1" y="143.3" transform="rotate(-90 340.1 143.3)">1</text>
<text x="350.3" y="144" transform="rotate(-90 350.3 144)">1</text>
<text x="113" y="144.5">G5</text>
<text x="113" y="149.6">E4</text>
<text x="113" y="147.1">F4</text>
<text x="166.3" y="147.1">D2</text>
<text x="340.1" y="148" transform="rotate(-90 340.1 148)">12</text>
<text x="350.3" y="148" transform="rotate(-90 350.3 148)">12</text>
<text x="113" y="152.1">D4</text>
<text x="113" y="154.7">F3</text>
<text x="166.4" y="152.1">E3</text>
<text x="166.4" y="154.7">F2</text>
<text x="113" y="157.2">G2</text>
<text x="140.7" y="162.5" transform="rotate(-90 140.7 162.5)">A6</text>
<text x="253.7" y="184.6" transform="rotate(-90 253.7 184.6)">1</text>
<text x="269.8" y="180.1">7</text>
<text x="269.8" y="182.6">6</text>
<text x="269.8" y="185.2">2</text>
<text x="287.6" y="180.1">1</text>
<text x="287.6" y="182.6">4</text>
<text x="287.6" y="185.2">5</text>
<text x="289.3" y="183.6" transform="rotate(-90 289.3 183.6)">1</text>
<text x="253.7" y="188.7" transform="rotate(-90 253.7 188.7)">12</text>
<text x="269" y="186.1" transform="rotate(-90 269 186.1)">1</text>
<text x="289.3" y="188.7" transform="rotate(-90 289.3 188.7)">1</text>
<text x="342.6" y="187.4" transform="rotate(-90 342.6 187.4)">2</text>
<text x="234.2" y="215.6">1</text>
<text x="241.9" y="215.6">2</text>
<text x="249.5" y="215.6">1</text>
<text x="257.1" y="215.6">2</text>
<text x="264.7" y="215.6">1</text>
<text x="272.3" y="215.6">2</text>
<text x="280" y="215.6">1</text>
<text x="287.6" y="215.6">2</text>
<text x="295.2" y="215.6">1</text>
<text x="302.8" y="215.6">2</text>
<text x="310.4" y="215.6">1</text>
<text x="318.1" y="215.6">2</text>
<text x="243.6" y="216.6" transform="rotate(-90 243.6 216.6)">1</text>
<text x="258.8" y="216.6" transform="rotate(-90 258.8 216.6)">1</text>
<text x="274.1" y="216.6" transform="rotate(-90 274.1 216.6)">1</text>
<text x="289.3" y="216.6" transform="rotate(-90 289.3 216.6)">1</text>
<text x="304.5" y="216.6" transform="rotate(-90 304.5 216.6)">1</text>
<text x="319.8" y="216.6" transform="rotate(-90 319.8 216.6)">1</text>
<text x="248.7" y="244.5" transform="rotate(-90 248.7 244.5)">11</text>
</g>
<g font-size="1.8" fill="#f00">
<text x="124.4" y="87.2">CLK</text>
<text x="124.4" y="89.8">CLK</text>
<text x="124.4" y="97.4">CLK</text>
<text x="124.4" y="99.9">CLK</text>
<text x="124.4" y="110.1">CLK</text>
<text x="124.4" y="117.7">CLK</text>
<text x="124.4" y="120.2">CLK</text>
<text x="124.4" y="135.5">CLK</text>
<text x="124.4" y="148.2">CLK</text>
</g>
</svg>
